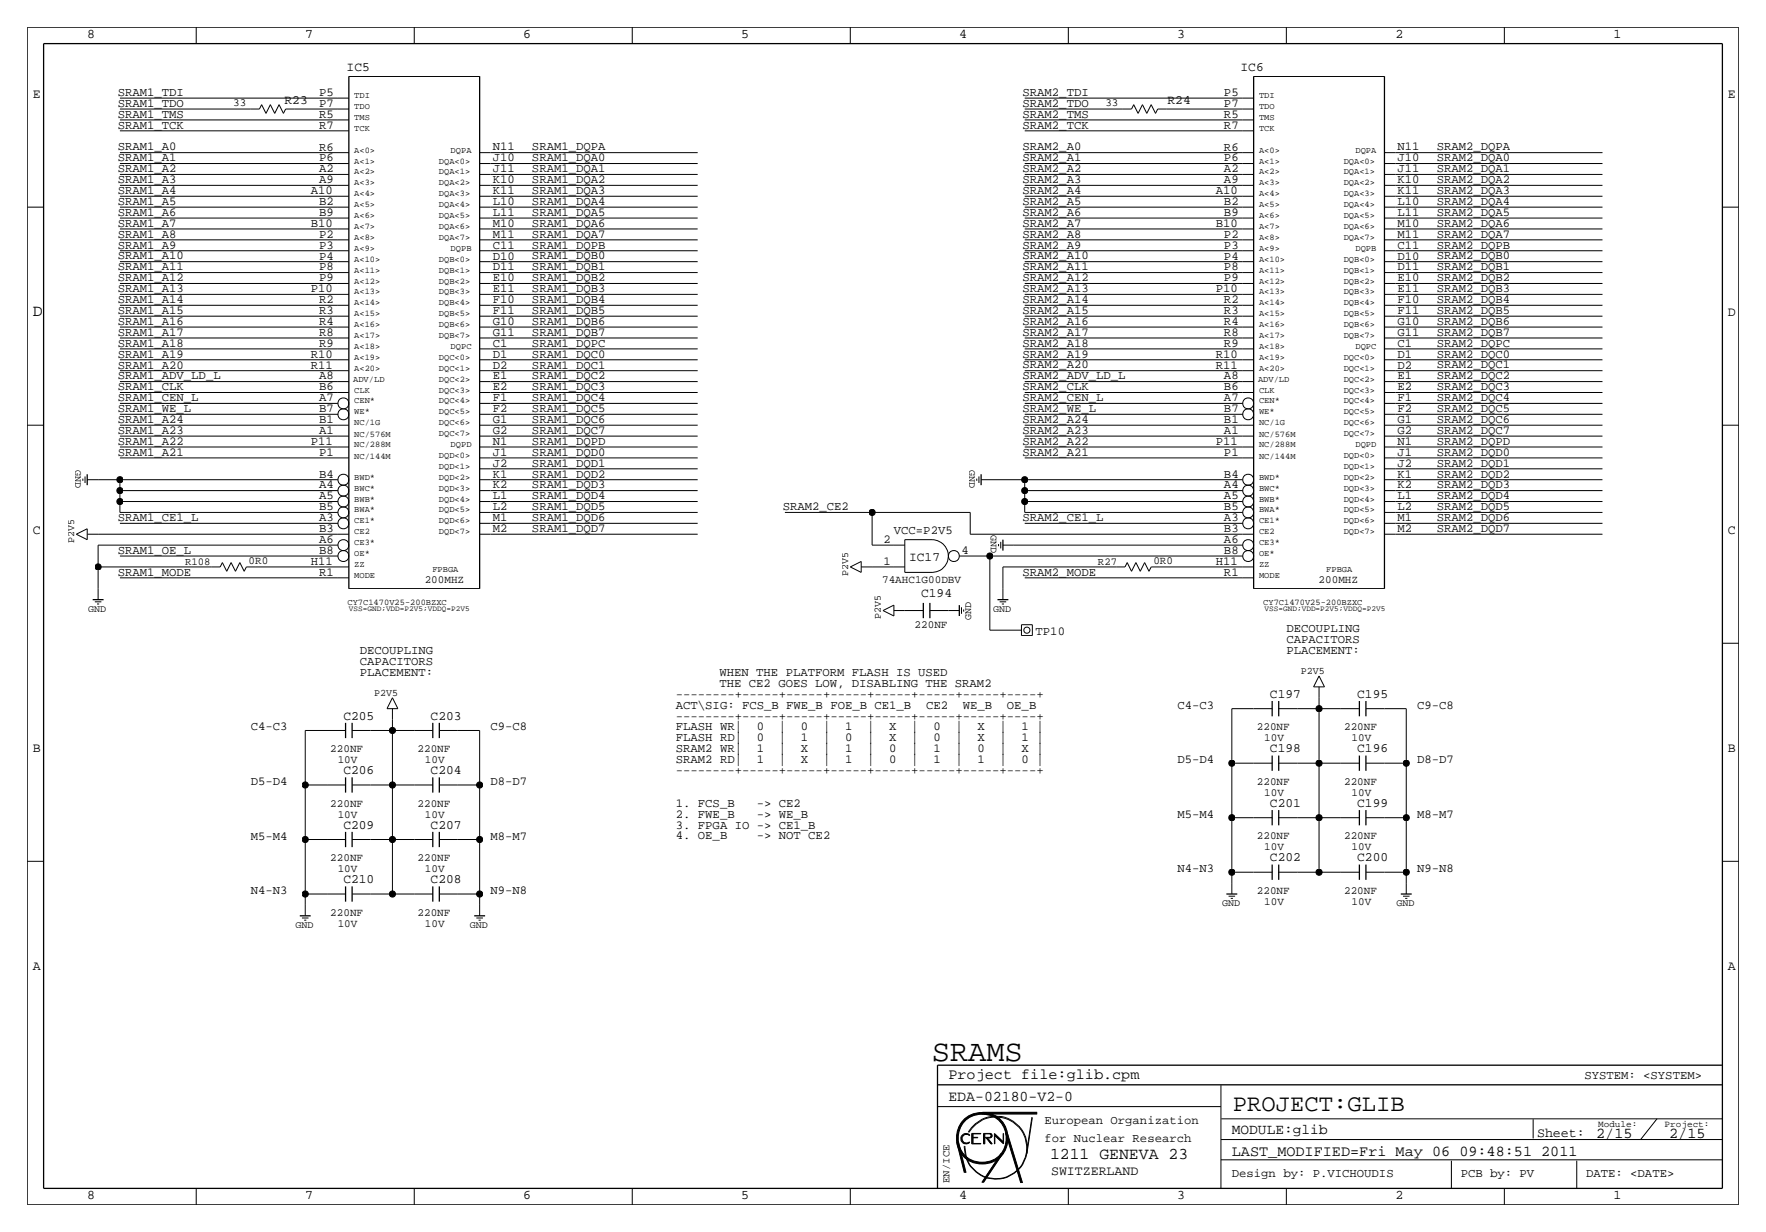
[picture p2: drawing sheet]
<svg xmlns="http://www.w3.org/2000/svg" width="411mm" height="287mm" viewBox="0 0 411 287" stroke-linecap="round" stroke-linejoin="round" font-family="sans-serif">
<g fill="none" stroke="#000" stroke-width=".23">
<path d="M6.3 6.3v274.4zM6.4 6.3h398.7zM45.7 6.3v3.9zM96.5 6.3v3.9zM147.3 6.3v3.9zM198.1 6.3v3.9zM248.9 6.3v3.9zM299.7 6.3v3.9zM350.5 6.3v3.9zM405.1 6.3v274.4zM27.9 35.6h50.8zM27.9 38.1h50.8z"/>
<path d="M27.9 30.5h50.8zM27.9 25.4h30.5zM27.9 27.9h50.8zM27.9 22.9h50.8zM58.4 25.4h2.1zM61 24.4l1 2zM61 24.4l-.5 1zM63 24.4l1 2zM63 24.4l-1 2zM65 24.4l1 2zM65 24.4l-1 2zM66.5 25.4l-.5 1z"/>
<path d="M66.5 25.4h2.1zM68.6 25.4h10.1zM78.7 22.9h2.6zM78.7 25.4h2.6zM78.7 30.5h2.6zM78.7 27.9h2.6zM78.7 35.6h2.6zM78.7 38.1h2.6zM111.8 35.6h2.5zM111.8 38.1h2.5zM114.3 38.1h48.3zM114.3 35.6h48.3z"/>
<path d="M238.8 25.4h22.8zM238.8 30.5h50.8zM238.8 27.9h50.8zM238.8 38.1h50.8zM238.8 35.6h50.8zM238.8 22.9h50.8zM261.6 25.4h2.1zM264.2 24.4l1 2zM264.2 24.4l-.5 1zM266.2 24.4l1 2zM266.2 24.4l-1 2zM268.2 24.4l1 2z"/>
<path d="M268.2 24.4l-1 2zM269.7 25.4l-.5 1zM269.7 25.4h2.1zM271.8 25.4h17.8zM289.6 22.9h2.5zM289.6 25.4h2.5zM289.6 30.5h2.5zM289.6 27.9h2.5zM289.6 35.6h2.5zM289.6 38.1h2.5zM322.6 35.6h2.5zM322.6 38.1h2.5z"/>
<path d="M325.1 35.6h48.3zM325.1 38.1h48.3zM6.3 48.3h3.9zM27.9 55.9h50.8zM27.9 53.3h50.8zM27.9 50.8h50.8zM27.9 48.3h50.8zM27.9 43.2h50.8zM27.9 40.6h50.8zM27.9 58.4h50.8zM27.9 45.7h50.8zM78.7 40.6h2.6z"/>
<path d="M78.7 43.2h2.6zM78.7 45.7h2.6zM78.7 48.3h2.6zM78.7 50.8h2.6zM78.7 55.9h2.6zM78.7 53.3h2.6zM78.7 58.4h2.6zM111.8 40.6h2.5zM111.8 43.2h2.5zM111.8 48.3h2.5zM111.8 45.7h2.5zM111.8 50.8h2.5z"/>
<path d="M111.8 55.9h2.5zM111.8 53.3h2.5zM111.8 58.4h2.5zM114.3 58.4h48.3zM114.3 55.9h48.3zM114.3 53.3h48.3zM114.3 50.8h48.3zM114.3 45.7h48.3zM114.3 48.3h48.3zM114.3 43.2h48.3zM114.3 40.6h48.3zM238.8 58.4h50.8z"/>
<path d="M238.8 40.6h50.8zM238.8 43.2h50.8zM238.8 48.3h50.8zM238.8 50.8h50.8zM238.8 53.3h50.8zM238.8 45.7h50.8zM238.8 55.9h50.8zM289.6 40.6h2.5zM289.6 43.2h2.5zM289.6 45.7h2.5zM289.6 48.3h2.5zM289.6 50.8h2.5z"/>
<path d="M289.6 55.9h2.5zM289.6 53.3h2.5zM289.6 58.4h2.5zM322.6 40.6h2.5zM322.6 43.2h2.5zM322.6 48.3h2.5zM322.6 45.7h2.5zM322.6 50.8h2.5zM322.6 55.9h2.5zM322.6 53.3h2.5zM322.6 58.4h2.5zM325.1 40.6h48.3z"/>
<path d="M325.1 43.2h48.3zM325.1 48.3h48.3zM325.1 45.7h48.3zM325.1 50.8h48.3zM325.1 53.3h48.3zM325.1 55.9h48.3zM325.1 58.4h48.3zM401.3 48.3h3.8zM27.9 78.7h50.8zM27.9 76.2h50.8zM27.9 73.7h50.8zM27.9 71.1h50.8z"/>
<path d="M27.9 61h50.8zM27.9 63.5h50.8zM27.9 68.6h50.8zM27.9 66h50.8zM78.7 61h2.6zM78.7 63.5h2.6zM78.7 66h2.6zM78.7 68.6h2.6zM78.7 76.2h2.6zM78.7 73.7h2.6zM78.7 71.1h2.6zM78.7 78.7h2.6z"/>
<path d="M111.8 63.5h2.5zM111.8 61h2.5zM111.8 66h2.5zM111.8 68.6h2.5zM111.8 73.7h2.5zM111.8 76.2h2.5zM111.8 71.1h2.5zM111.8 78.7h2.5zM114.3 78.7h48.3zM114.3 73.7h48.3zM114.3 71.1h48.3zM114.3 68.6h48.3z"/>
<path d="M114.3 66h48.3zM114.3 61h48.3zM114.3 63.5h48.3zM114.3 76.2h48.3zM238.8 78.7h50.8zM238.8 73.7h50.8zM238.8 68.6h50.8zM238.8 61h50.8zM238.8 63.5h50.8zM238.8 66h50.8zM238.8 71.1h50.8zM238.8 76.2h50.8z"/>
<path d="M289.6 61h2.5zM289.6 63.5h2.5zM289.6 66h2.5zM289.6 68.6h2.5zM289.6 76.2h2.5zM289.6 73.7h2.5zM289.6 71.1h2.5zM289.6 78.7h2.5zM322.6 63.5h2.5zM322.6 61h2.5zM322.6 66h2.5zM322.6 68.6h2.5z"/>
<path d="M322.6 73.7h2.5zM322.6 76.2h2.5zM322.6 71.1h2.5zM322.6 78.7h2.5zM325.1 76.2h48.3zM325.1 63.5h48.3zM325.1 61h48.3zM325.1 66h48.3zM325.1 68.6h48.3zM325.1 71.1h48.3zM325.1 73.7h48.3zM325.1 78.7h48.3z"/>
<path d="M6.3 99.1h3.9zM27.9 96.5h50.8zM27.9 88.9h50.8zM27.9 83.8h50.8zM27.9 99.1h50.8zM27.9 86.4h50.8zM27.9 94h50.8zM27.9 81.3h50.8zM27.9 91.4h50.8zM78.7 81.3h2.6zM78.7 83.8h2.6zM78.7 86.4h2.6z"/>
<path d="M78.7 88.9h2.6zM78.7 91.4h2.6zM78.7 99.1h2.6zM111.8 81.3h2.5zM111.8 83.8h2.5zM111.8 86.4h2.5zM111.8 88.9h2.5zM111.8 96.5h2.5zM111.8 94h2.5zM111.8 91.4h2.5zM111.8 99.1h2.5zM114.3 99.1h48.3z"/>
<path d="M114.3 96.5h48.3zM114.3 94h48.3zM114.3 91.4h48.3zM114.3 88.9h48.3zM114.3 86.4h48.3zM114.3 83.8h48.3zM114.3 81.3h48.3zM238.8 99.1h50.8zM238.8 83.8h50.8zM238.8 96.5h50.8zM238.8 86.4h50.8zM238.8 88.9h50.8z"/>
<path d="M238.8 91.4h50.8zM238.8 94h50.8zM238.8 81.3h50.8zM289.6 81.3h2.5zM289.6 83.8h2.5zM289.6 86.4h2.5zM289.6 88.9h2.5zM289.6 91.4h2.5zM289.6 99.1h2.5zM322.6 81.3h2.5zM322.6 83.8h2.5zM322.6 86.4h2.5z"/>
<path d="M322.6 88.9h2.5zM322.6 96.5h2.5zM322.6 94h2.5zM322.6 91.4h2.5zM322.6 99.1h2.5zM325.1 81.3h48.3zM325.1 83.8h48.3zM325.1 86.4h48.3zM325.1 88.9h48.3zM325.1 91.4h48.3zM325.1 94h48.3zM325.1 96.5h48.3z"/>
<path d="M325.1 99.1h48.3zM401.3 99.1h3.8zM19.3 111.5v.5zM19.8 111v1.5zM20.3 111.8h2.6zM22.9 111.8h5zM27.9 111.8h50.8zM27.9 111.8v2.5zM27.9 114.3h50.8zM27.9 114.3v2.5zM27.9 116.8h50.8zM27.9 116.8v2.6z"/>
<path d="M27.9 119.4h50.8zM27.9 106.7h50.8zM27.9 104.1h50.8zM27.9 101.6h50.8zM78.7 101.6h2.6zM78.7 104.1h2.6zM78.7 106.7h2.6zM111.8 101.6h2.5zM111.8 109.2h2.5zM111.8 106.7h2.5zM111.8 104.1h2.5zM111.8 114.3h2.5z"/>
<path d="M111.8 111.8h2.5zM111.8 116.8h2.5zM111.8 119.4h2.5zM114.3 116.8h48.3zM114.3 109.2h48.3zM114.3 106.7h48.3zM114.3 111.8h48.3zM114.3 104.1h48.3zM114.3 101.6h48.3zM114.3 114.3h48.3zM114.3 119.4h48.3zM182.9 119.4h20.3z"/>
<path d="M203.2 119.4v7.6zM203.2 119.4h22.9zM226.1 119.4v5.1zM227.6 111.5v.5zM228.1 111v1.5zM228.6 111.8h2.5zM231.1 111.8h7.7zM238.8 111.8h50.8zM238.8 111.8v2.5zM238.8 114.3h50.8zM238.8 114.3v2.5zM238.8 116.8h50.8z"/>
<path d="M238.8 116.8v2.6zM238.8 119.4h50.8zM238.8 101.6h50.8zM238.8 104.1h50.8zM238.8 106.7h50.8zM289.6 101.6h2.5zM289.6 104.1h2.5zM289.6 106.7h2.5zM322.6 101.6h2.5zM322.6 109.2h2.5zM322.6 106.7h2.5zM322.6 104.1h2.5z"/>
<path d="M322.6 114.3h2.5zM322.6 111.8h2.5zM322.6 116.8h2.5zM322.6 119.4h2.5zM325.1 109.2h48.3zM325.1 106.7h48.3zM325.1 119.4h48.3zM325.1 114.3h48.3zM325.1 101.6h48.3zM325.1 104.1h48.3zM325.1 111.8h48.3zM325.1 116.8h48.3z"/>
<path d="M17.8 124.5l2.5 1.2zM17.8 124.5l2.5-1.3zM20.3 124.5h2.6zM20.3 123.2v2.5zM22.9 137.2v2.5zM22.9 132.1h26.4zM22.9 127v5.1zM22.9 132.1v5.1zM22.9 127h55.8zM22.9 124.5h55.8zM27.9 134.6h50.8zM27.9 129.5h50.8z"/>
<path d="M27.9 121.9h50.8zM49.3 132.1h2zM51.8 131.1l1 2zM51.8 131.1l-.5 1zM53.8 131.1l1.1 2zM53.8 131.1l-1 2zM55.9 131.1l1 2zM55.9 131.1l-1 2zM57.4 132.1l-.5 1zM57.4 132.1h2zM59.4 132.1h19.3zM78.7 124.5h2.6z"/>
<path d="M78.7 132.1h2.6zM78.7 134.6h2.6zM111.8 121.9h2.5zM111.8 124.5h2.5zM114.3 124.5h48.3zM114.3 121.9h48.3zM198.1 132.1l2.6 1.2zM198.1 132.1l2.6-1.3zM200.7 132.1h2.5zM200.7 130.8v2.5zM203.2 132.1h5.1zM203.2 127h5.1z"/>
<path d="M208.3 132.1h2.5zM208.3 127h2.5zM210.8 133.3h6.4zM210.8 125.7v7.6zM210.8 125.7h6.4zM217.2 125.7a3.8 3.8 0 0 1 3.8 3.8 3.8 3.8 0 0 1-3.8 3.8M223.5 129.5h7.1zM226.1 124.5h63.5zM230.6 129.5h59zM230.6 129.5v17.3zM232.7 126.7v.6zM233.2 126.2v1.6z"/>
<path d="M233.7 127h2.5zM233.7 137.2v2.5zM233.7 132.1v5.1zM233.7 132.1h26.4zM236.2 127h53.4zM238.8 121.9h50.8zM238.8 134.6h50.8zM260.1 132.1h2zM262.6 131.1l1.1 2zM262.6 131.1l-.5 1zM264.7 131.1l1 2zM264.7 131.1l-1 2z"/>
<path d="M266.7 131.1l1 2zM266.7 131.1l-1 2zM268.2 132.1l-.5 1zM268.2 132.1h2.1zM270.3 132.1h19.3zM289.6 124.5h2.5zM289.6 132.1h2.5zM289.6 134.6h2.5zM322.6 121.9h2.5zM322.6 124.5h2.5zM325.1 121.9h48.3zM325.1 124.5h48.3z"/>
<path d="M22.1 140.2h1.5zM22.6 140.7h.5zM205.7 142.2l2.6 1.3zM205.7 142.2l2.6-1.2zM208.3 142.2h2.5zM208.3 141v2.5zM210.8 142.2h4.3zM216.7 142.2h4.3zM221 142.2h2.5zM224 141.5v1.5zM224.5 142v.5zM230.6 146.8h6.1z"/>
<path d="M232.9 140.2h1.5zM233.4 140.7h.5zM236.7 146.8h1.3zM238 148.1h2.5zM238 145.5h2.5zM238 145.5v2.6zM240.5 145.5v2.6zM307.3 157.5l-1.2 2.5zM307.3 157.5l1.3 2.5zM401.3 149.9h3.8zM71.1 170.2h5.1zM71.1 170.2v12.7z"/>
<path d="M76.2 170.2h4.3zM82 170.2h4.4zM86.4 170.2h5zM90.2 165.1h2.5zM91.4 165.1v2.5zM91.4 162.6l-1.2 2.5zM91.4 162.6l1.3 2.5zM91.4 170.2h5.1zM91.4 167.6v2.6zM91.4 170.2v12.7zM96.5 170.2h4.3zM102.4 170.2h4.3z"/>
<path d="M106.7 170.2h5.1zM111.8 170.2v12.7zM287 177.8v12.7zM287 165.1v12.7zM287 177.8h5.1zM287 165.1h5.1zM292.1 177.8h4.3zM292.1 165.1h4.3zM297.9 177.8h4.4zM297.9 165.1h4.4zM302.3 165.1h5zM302.3 177.8h5z"/>
<path d="M306.1 160h2.5zM307.3 177.8h5.1zM307.3 160v2.6zM307.3 165.1h5.1zM307.3 162.6v2.5zM307.3 165.1v12.7zM307.3 177.8v12.7zM312.4 165.1h4.3zM312.4 177.8h4.3zM318.3 165.1h4.3zM318.3 177.8h4.3zM322.6 177.8h5.1z"/>
<path d="M322.6 165.1h5.1zM327.7 177.8v12.7zM327.7 165.1v12.7zM71.1 195.6h5.1zM71.1 182.9h5.1zM71.1 195.6v12.7zM71.1 182.9v12.7zM76.2 195.6h4.3zM76.2 182.9h4.3zM82 195.6h4.4zM82 182.9h4.4zM86.4 195.6h5z"/>
<path d="M86.4 182.9h5zM91.4 182.9h5.1zM91.4 182.9v12.7zM91.4 195.6h5.1zM91.4 195.6v12.7zM96.5 182.9h4.3zM96.5 195.6h4.3zM102.4 182.9h4.3zM102.4 195.6h4.3zM106.7 195.6h5.1zM106.7 182.9h5.1zM111.8 195.6v12.7z"/>
<path d="M111.8 182.9v12.7zM287 190.5v12.7zM287 190.5h5.1zM292.1 190.5h4.3zM297.9 190.5h4.4zM302.3 190.5h5zM307.3 190.5h5.1zM307.3 190.5v12.7zM312.4 190.5h4.3zM318.3 190.5h4.3zM322.6 190.5h5.1zM327.7 190.5v12.7z"/>
<path d="M6.3 200.7h3.9zM70.4 213.9h1.5zM70.9 214.4h.5zM71.1 210.8v2.6zM71.1 208.3h5.1zM71.1 208.3v2.5zM76.2 208.3h4.3zM82 208.3h4.4zM86.4 208.3h5zM91.4 208.3h5.1zM96.5 208.3h4.3zM102.4 208.3h4.3z"/>
<path d="M106.7 208.3h5.1zM111 213.9h1.5zM111.5 214.4h.5zM111.8 208.3v2.5zM111.8 210.8v2.6zM286.3 208.8h1.5zM286.8 209.3h.5zM287 203.2v2.5zM287 205.7v2.6zM287 203.2h5.1zM292.1 203.2h4.3zM297.9 203.2h4.4z"/>
<path d="M302.3 203.2h5zM307.3 203.2h5.1zM312.4 203.2h4.3zM318.3 203.2h4.3zM322.6 203.2h5.1zM326.9 208.8h1.5zM327.4 209.3h.5zM327.7 203.2v2.5zM327.7 205.7v2.6zM401.3 200.7h3.8zM218.4 257.8h66.1zM228.9 259.5h12.8z"/>
<path d="M228.9 259.3h12.8zM228.9 259.4h12.8zM228.9 259.1h12.8zM228.9 259.2h12.8zM284.5 252.8v24.1zM45.7 276.9v3.8zM96.5 276.9v3.8zM147.3 276.9v3.8zM198.1 276.9v3.8zM222.9 266.1l1.8 7.1zM223 266.1l1.8 7.1zM223.1 266.1l1.8 7.1z"/>
<path d="M223.2 266.1l1.8 7.1zM223.3 266.1l1.8 7.1zM225.6 263.8a7.4 7.4 0 0 1 12.1-1.1 7.4 7.4 0 0 1-3.4 11.7 7.4 7.4 0 0 1-9.6-7.4M225.8 263.8a7.2 7.2 0 0 1 11.8-.9 7.2 7.2 0 0 1-3.4 11.4 7.2 7.2 0 0 1-9.4-7.3M225.8 264.5h.2zM225.8 266.1h.2zM225.8 264.5a1.01 1.01 0 0 0-1.4 .1 1.01 1.01 0 0 0 0 1.4 1.01 1.01 0 0 0 1.4 .1M225.9 264.5a1.11 1.11 0 0 0-1.6 0 1.11 1.11 0 0 0 0 1.6 1.11 1.11 0 0 0 1.6 0M226 264.5a1.2 1.2 0 0 0-1.8-.1 1.2 1.2 0 0 0 0 1.8 1.2 1.2 0 0 0 1.8-.1M226.4 264.1v2.4zM226.4 266.5h2.1zM226.4 264.1h2.1z"/>
<path d="M226.5 264.1v2.4zM226.6 264.1v2.4zM226.7 265.1v1.3zM226.7 265.1h1.1zM226.7 264.2h1.8zM226.7 264.2v.8zM226.7 266.4h1.8zM226.7 265h1.1zM227.8 265.1h.1M228.5 266.5h.1M228.5 264.2h.1M229.2 264.1v2.4z"/>
<path d="M229.2 266.5h.3zM229.2 264.1h1.4zM229.3 264.1v2.4zM229.4 264.1v2.4zM229.5 265.1v1.4zM229.5 264.2v.8zM229.5 265h1.1zM229.5 265.1h.3zM229.5 264.2h1.1zM229.8 265.1l1.1 1.4zM229.9 265.1l1.1 1.4zM230 265.1l1.1 1.4z"/>
<path d="M230.1 265.1l1.1 1.4zM230.1 265.1h.5zM230.5 264.1a.49 .49 0 0 1 .6 .5 .49 .49 0 0 1-.6 .5M230.5 264.1a.5 .5 0 0 1 .7 .5 .5 .5 0 0 1-.7 .5 .48 .48 0 0 0 .5-.5 .48 .48 0 0 0-.5-.5zM230.6 264.2a.38 .38 0 0 1 .3 .4 .38 .38 0 0 1-.3 .4M230.9 266.5h.3zM231.7 264.1v2.4zM231.7 264.1l2 1.9zM231.8 266.5h.1M231.8 264.6l2 1.9zM231.8 264.5l1.9 1.8zM231.8 264.4l1.9 1.8z"/>
<path d="M231.8 264.3l1.9 1.8zM231.8 264.6v1.9zM233.3 268.6l-4.5 6.9zM233.4 268.6l-4.5 6.9zM233.5 268.6l-4.5 6.9zM233.6 268.6l-4.5 6.9zM233.7 264.1v1.9zM233.7 264.1h.1M233.7 268.6l-4.5 6.9zM233.8 264.1v2.4zM234.3 263.9l3.5 11.7zM234.4 263.9l3.5 11.7z"/>
<path d="M234.5 263.9l3.5 11.7zM234.6 263.9l3.6 11.7zM234.7 263.9l3.6 11.7zM240.4 260.2l-1.2 8.5zM240.5 260.3l-1.2 8.5zM248.9 276.9v3.8zM284.5 265.5h116.8zM284.5 270.2h116.8zM284.6 260.7h116.7zM299.7 276.9v3.8zM338.2 270.4v6.5zM350.5 276.9v3.8z"/>
<path d="M357.2 260.8v4.4zM367.4 270.4v6.5zM386.1 260.7l-3.8 4.8zM6.4 280.7h398.7z"/>
<circle cx="80" cy="94" r="1.28"/>
<circle cx="80" cy="96.5" r="1.28"/>
<circle cx="290.8" cy="96.5" r="1.28"/>
<circle cx="290.8" cy="94" r="1.28"/>
<circle cx="80" cy="116.9" r="1.28"/>
<circle cx="80" cy="114.3" r="1.28"/>
<circle cx="80" cy="111.8" r="1.28"/>
<circle cx="80" cy="119.4" r="1.28"/>
<circle cx="290.8" cy="111.8" r="1.28"/>
<circle cx="290.8" cy="114.3" r="1.28"/>
<circle cx="290.8" cy="119.4" r="1.28"/>
<circle cx="290.8" cy="116.9" r="1.28"/>
<circle cx="80" cy="127" r="1.28"/>
<circle cx="80" cy="121.9" r="1.28"/>
<circle cx="80" cy="129.6" r="1.28"/>
<circle cx="222.2" cy="129.6" r="1.28"/>
<circle cx="290.8" cy="129.6" r="1.28"/>
<circle cx="290.8" cy="121.9" r="1.28"/>
<circle cx="290.8" cy="127" r="1.28"/>
<circle cx="239.3" cy="146.8" r=".72"/>
<circle cx="228.8" cy="265.2" r="6"/>
<circle cx="228.8" cy="265.2" r="5.9"/>
<circle cx="228.8" cy="265.2" r="5.8"/>
<circle cx="228.8" cy="265.2" r="5.7"/>
<circle cx="228.8" cy="265.2" r="5.6"/>
</g>
<g fill="#000" stroke="#000" stroke-width=".23">
<circle cx="27.9" cy="114.3" r=".72"/>
<circle cx="27.9" cy="116.8" r=".72"/>
<circle cx="27.9" cy="111.8" r=".72"/>
<circle cx="203.2" cy="119.4" r=".72"/>
<circle cx="238.8" cy="111.8" r=".72"/>
<circle cx="238.8" cy="116.8" r=".72"/>
<circle cx="238.8" cy="114.3" r=".72"/>
<circle cx="22.9" cy="132.1" r=".72"/>
<circle cx="230.6" cy="129.5" r=".72"/>
<circle cx="91.4" cy="170.2" r=".72"/>
<circle cx="287" cy="177.8" r=".72"/>
<circle cx="307.3" cy="177.8" r=".72"/>
<circle cx="307.3" cy="165.1" r=".72"/>
<circle cx="327.7" cy="177.8" r=".72"/>
<circle cx="71.1" cy="195.6" r=".72"/>
<circle cx="71.1" cy="182.9" r=".72"/>
<circle cx="91.4" cy="182.9" r=".72"/>
<circle cx="91.4" cy="195.6" r=".72"/>
<circle cx="111.8" cy="182.9" r=".72"/>
<circle cx="111.8" cy="195.6" r=".72"/>
<circle cx="287" cy="190.5" r=".72"/>
<circle cx="307.3" cy="190.5" r=".72"/>
<circle cx="327.7" cy="190.5" r=".72"/>
<circle cx="71.1" cy="208.3" r=".72"/>
<circle cx="91.4" cy="208.3" r=".72"/>
<circle cx="111.8" cy="208.3" r=".72"/>
<circle cx="287" cy="203.2" r=".72"/>
<circle cx="307.3" cy="203.2" r=".72"/>
<circle cx="327.7" cy="203.2" r=".72"/>
</g>
<g fill="none" stroke="#000" stroke-width=".3">
<path d="M10.2 10.2h391.1zM10.2 10.2v266.7zM81.3 17.8v119.4zM81.3 17.8h30.5zM111.8 17.8v119.4zM292.1 17.8v119.4zM292.1 17.8h30.5zM322.6 17.8v119.4zM401.3 10.2v266.7zM20.3 110.5v2.5zM228.6 110.5v2.5zM21.6 139.7h2.5z"/>
<path d="M81.3 137.2h30.5zM232.4 139.7h2.5zM233.7 125.7v2.6zM292.1 137.2h30.5zM215.1 140.5v3.5zM216.7 140.5v3.5zM223.5 141v2.5zM80.5 168.4v3.6zM82 168.4v3.6zM100.8 168.4v3.6zM102.4 168.4v3.6zM296.4 176v3.6z"/>
<path d="M296.4 163.3v3.6zM297.9 176v3.6zM297.9 163.3v3.6zM316.7 163.3v3.6zM316.7 176v3.6zM318.3 163.3v3.6zM318.3 176v3.6zM80.5 193.8v3.6zM80.5 181.1v3.6zM82 193.8v3.6zM82 181.1v3.6zM100.8 181.1v3.6z"/>
<path d="M100.8 193.8v3.6zM102.4 181.1v3.6zM102.4 193.8v3.6zM296.4 188.7v3.6zM297.9 188.7v3.6zM316.7 188.7v3.6zM318.3 188.7v3.6zM69.8 213.4h2.6zM80.5 206.5v3.6zM82 206.5v3.6zM100.8 206.5v3.6zM102.4 206.5v3.6z"/>
<path d="M110.5 213.4h2.5zM285.7 208.3h2.6zM296.4 201.4v3.6zM297.9 201.4v3.6zM316.7 201.4v3.6zM318.3 201.4v3.6zM326.4 208.3h2.5zM218.4 252.7h182.9zM218.4 248.2h182.9zM218.4 248.2v28.7zM10.2 276.9h391.1z"/>
</g>
<text font-size="7.1" x="217.1" y="247.2">SRAMS</text>
<text font-size="5.6" x="287.3" y="258.8">PROJECT:GLIB</text>
<g font-size="3.8">
<text x="7.6" y="73.7">D</text>
<text x="244.7" y="270">1211 GENEVA 23</text>
</g>
<g font-size="3.5">
<text x="221" y="251.5">Project file:glib.cpm</text>
<text x="221" y="256.5">EDA-02180-V2-0</text>
<text x="287" y="269.2">LAST_MODIFIED=Fri May 06 09:48:51 2011</text>
<text x="371.9" y="265.2">2/15</text>
<text x="388.9" y="265.2">2/15</text>
</g>
<text font-size="3.4" x="287" y="264.2">MODULE:glib</text>
<g font-size="3.1">
<text x="20.3" y="8.9">8</text>
<text x="71.1" y="8.9">7</text>
<text x="121.9" y="8.9">6</text>
<text x="172.7" y="8.9">5</text>
<text x="223.5" y="8.9">4</text>
<text x="274.3" y="8.9">3</text>
<text x="325.1" y="8.9">2</text>
<text x="375.9" y="8.9">1</text>
<text x="7.6" y="22.9">E</text>
<text x="402.6" y="22.9">E</text>
<text x="402.6" y="73.7">D</text>
<text x="7.6" y="124.5">C</text>
<text x="402.6" y="124.5">C</text>
<text x="7.6" y="175.3">B</text>
<text x="402.6" y="175.3">B</text>
<text x="7.6" y="226.1">A</text>
<text x="402.6" y="226.1">A</text>
<text x="358.1" y="264.9">Sheet:</text>
<text x="244.9" y="273.8">SWITZERLAND</text>
<text x="20.3" y="279.4">8</text>
<text x="71.1" y="279.4">7</text>
<text x="121.9" y="279.4">6</text>
<text x="172.7" y="279.4">5</text>
<text x="223.5" y="279.4">4</text>
<text x="274.3" y="279.4">3</text>
<text x="325.1" y="279.4">2</text>
<text x="375.9" y="279.4">1</text>
</g>
<g font-size="3">
<text x="80.8" y="16.5">IC5</text>
<text x="289.1" y="16.5">IC6</text>
<text x="66.3" y="24.3">R23</text>
<text x="272" y="24.3">R24</text>
<text x="211.8" y="130.8">IC17</text>
<text x="214.6" y="139.2">C194</text>
<text x="80" y="167.6">C205</text>
<text x="100.3" y="167.6">C203</text>
<text x="295.9" y="162.6">C197</text>
<text x="316.2" y="162.6">C195</text>
<text x="295.9" y="175.3">C198</text>
<text x="316.2" y="175.3">C196</text>
<text x="80" y="180.3">C206</text>
<text x="100.3" y="180.3">C204</text>
<text x="295.9" y="188">C201</text>
<text x="316.2" y="188">C199</text>
<text x="80" y="193">C209</text>
<text x="100.3" y="193">C207</text>
<text x="295.9" y="200.7">C202</text>
<text x="316.2" y="200.7">C200</text>
<text x="80" y="205.7">C210</text>
<text x="100.3" y="205.7">C208</text>
</g>
<g font-size="2.9">
<text x="27.4" y="22.4">SRAM1_TDI</text>
<text x="74.4" y="22.4">P5</text>
<text x="238.3" y="22.4">SRAM2_TDI</text>
<text x="285.2" y="22.4">P5</text>
<text x="27.4" y="24.9">SRAM1_TDO</text>
<text x="27.4" y="27.4">SRAM1_TMS</text>
<text x="27.4" y="30">SRAM1_TCK</text>
<text x="74.4" y="27.4">R5</text>
<text x="74.4" y="24.9">P7</text>
<text x="74.4" y="30">R7</text>
<text x="238.3" y="24.9">SRAM2_TDO</text>
<text x="238.3" y="27.4">SRAM2_TMS</text>
<text x="238.3" y="30">SRAM2_TCK</text>
<text x="285.2" y="27.4">R5</text>
<text x="285.2" y="24.9">P7</text>
<text x="285.2" y="30">R7</text>
<text x="27.4" y="35.1">SRAM1_A0</text>
<text x="74.4" y="35.1">R6</text>
<text x="114.8" y="35.1">N11</text>
<text x="124" y="35.1">SRAM1_DQPA</text>
<text x="238.3" y="35.1">SRAM2_A0</text>
<text x="285.2" y="35.1">R6</text>
<text x="325.6" y="35.1">N11</text>
<text x="334.8" y="35.1">SRAM2_DQPA</text>
<text x="27.4" y="37.6">SRAM1_A1</text>
<text x="27.4" y="40.1">SRAM1_A2</text>
<text x="74.4" y="40.1">A2</text>
<text x="74.4" y="37.6">P6</text>
<text x="114.8" y="40.1">J11</text>
<text x="114.8" y="37.6">J10</text>
<text x="124" y="37.6">SRAM1_DQA0</text>
<text x="124" y="40.1">SRAM1_DQA1</text>
<text x="238.3" y="37.6">SRAM2_A1</text>
<text x="238.3" y="40.1">SRAM2_A2</text>
<text x="285.2" y="40.1">A2</text>
<text x="285.2" y="37.6">P6</text>
<text x="325.6" y="40.1">J11</text>
<text x="325.6" y="37.6">J10</text>
<text x="334.8" y="37.6">SRAM2_DQA0</text>
<text x="334.8" y="40.1">SRAM2_DQA1</text>
<text x="27.4" y="42.7">SRAM1_A3</text>
<text x="27.4" y="47.7">SRAM1_A5</text>
<text x="27.4" y="45.2">SRAM1_A4</text>
<text x="72.4" y="45.2">A10</text>
<text x="74.4" y="47.8">B2</text>
<text x="74.4" y="42.7">A9</text>
<text x="114.8" y="47.8">L10</text>
<text x="114.8" y="45.2">K11</text>
<text x="114.8" y="42.7">K10</text>
<text x="124" y="42.7">SRAM1_DQA2</text>
<text x="124" y="47.8">SRAM1_DQA4</text>
<text x="124" y="45.2">SRAM1_DQA3</text>
<text x="238.3" y="42.7">SRAM2_A3</text>
<text x="238.3" y="47.8">SRAM2_A5</text>
<text x="238.3" y="45.2">SRAM2_A4</text>
<text x="283.3" y="45.2">A10</text>
<text x="285.2" y="47.8">B2</text>
<text x="285.2" y="42.7">A9</text>
<text x="325.6" y="47.8">L10</text>
<text x="325.6" y="45.2">K11</text>
<text x="325.6" y="42.7">K10</text>
<text x="334.8" y="42.7">SRAM2_DQA2</text>
<text x="334.8" y="47.8">SRAM2_DQA4</text>
<text x="334.8" y="45.2">SRAM2_DQA3</text>
<text x="27.4" y="52.8">SRAM1_A7</text>
<text x="27.4" y="50.3">SRAM1_A6</text>
<text x="72.4" y="52.8">B10</text>
<text x="74.4" y="50.3">B9</text>
<text x="114.8" y="52.8">M10</text>
<text x="114.8" y="50.3">L11</text>
<text x="124" y="50.3">SRAM1_DQA5</text>
<text x="124" y="52.8">SRAM1_DQA6</text>
<text x="238.3" y="50.3">SRAM2_A6</text>
<text x="238.3" y="52.8">SRAM2_A7</text>
<text x="283.3" y="52.8">B10</text>
<text x="285.2" y="50.3">B9</text>
<text x="325.6" y="52.8">M10</text>
<text x="325.6" y="50.3">L11</text>
<text x="334.8" y="50.3">SRAM2_DQA5</text>
<text x="334.8" y="52.8">SRAM2_DQA6</text>
<text x="27.4" y="57.9">SRAM1_A9</text>
<text x="27.4" y="55.4">SRAM1_A8</text>
<text x="74.4" y="57.9">P3</text>
<text x="74.4" y="55.4">P2</text>
<text x="114.8" y="57.9">C11</text>
<text x="114.8" y="55.4">M11</text>
<text x="124" y="55.4">SRAM1_DQA7</text>
<text x="124" y="57.9">SRAM1_DQPB</text>
<text x="238.3" y="57.9">SRAM2_A9</text>
<text x="238.3" y="55.4">SRAM2_A8</text>
<text x="285.2" y="57.9">P3</text>
<text x="285.2" y="55.4">P2</text>
<text x="325.6" y="57.9">C11</text>
<text x="325.6" y="55.4">M11</text>
<text x="334.8" y="55.4">SRAM2_DQA7</text>
<text x="334.8" y="57.9">SRAM2_DQPB</text>
<text x="27.4" y="65.5">SRAM1_A12</text>
<text x="27.4" y="63">SRAM1_A11</text>
<text x="27.4" y="60.4">SRAM1_A10</text>
<text x="74.4" y="65.5">P9</text>
<text x="74.4" y="63">P8</text>
<text x="74.4" y="60.5">P4</text>
<text x="114.8" y="65.5">E10</text>
<text x="114.8" y="63">D11</text>
<text x="114.8" y="60.5">D10</text>
<text x="124" y="63">SRAM1_DQB1</text>
<text x="124" y="60.5">SRAM1_DQB0</text>
<text x="124" y="65.5">SRAM1_DQB2</text>
<text x="238.3" y="65.5">SRAM2_A12</text>
<text x="238.3" y="63">SRAM2_A11</text>
<text x="238.3" y="60.5">SRAM2_A10</text>
<text x="285.2" y="65.5">P9</text>
<text x="285.2" y="63">P8</text>
<text x="285.2" y="60.5">P4</text>
<text x="325.6" y="65.5">E10</text>
<text x="325.6" y="63">D11</text>
<text x="325.6" y="60.5">D10</text>
<text x="334.8" y="63">SRAM2_DQB1</text>
<text x="334.8" y="60.4">SRAM2_DQB0</text>
<text x="334.8" y="65.5">SRAM2_DQB2</text>
<text x="27.4" y="70.6">SRAM1_A14</text>
<text x="27.4" y="68.1">SRAM1_A13</text>
<text x="72.4" y="68.1">P10</text>
<text x="74.4" y="70.6">R2</text>
<text x="114.8" y="70.6">F10</text>
<text x="114.8" y="68.1">E11</text>
<text x="124" y="68.1">SRAM1_DQB3</text>
<text x="124" y="70.6">SRAM1_DQB4</text>
<text x="238.3" y="68.1">SRAM2_A13</text>
<text x="238.3" y="70.6">SRAM2_A14</text>
<text x="283.3" y="68.1">P10</text>
<text x="285.2" y="70.6">R2</text>
<text x="325.6" y="70.6">F10</text>
<text x="325.6" y="68.1">E11</text>
<text x="334.8" y="68.1">SRAM2_DQB3</text>
<text x="334.8" y="70.6">SRAM2_DQB4</text>
<text x="27.4" y="73.2">SRAM1_A15</text>
<text x="27.4" y="75.7">SRAM1_A16</text>
<text x="74.4" y="75.7">R4</text>
<text x="74.4" y="73.2">R3</text>
<text x="114.8" y="75.7">G10</text>
<text x="114.8" y="73.2">F11</text>
<text x="124" y="75.7">SRAM1_DQB6</text>
<text x="124" y="73.2">SRAM1_DQB5</text>
<text x="238.3" y="73.1">SRAM2_A15</text>
<text x="238.3" y="75.7">SRAM2_A16</text>
<text x="285.2" y="75.7">R4</text>
<text x="285.2" y="73.2">R3</text>
<text x="325.6" y="75.7">G10</text>
<text x="325.6" y="73.2">F11</text>
<text x="334.8" y="75.7">SRAM2_DQB6</text>
<text x="334.8" y="73.1">SRAM2_DQB5</text>
<text x="27.4" y="78.2">SRAM1_A17</text>
<text x="27.4" y="80.8">SRAM1_A18</text>
<text x="27.4" y="83.3">SRAM1_A19</text>
<text x="72.4" y="83.3">R10</text>
<text x="74.4" y="80.8">R9</text>
<text x="74.4" y="78.2">R8</text>
<text x="114.8" y="80.8">C1</text>
<text x="114.8" y="83.3">D1</text>
<text x="114.8" y="78.2">G11</text>
<text x="124" y="78.2">SRAM1_DQB7</text>
<text x="124" y="80.8">SRAM1_DQPC</text>
<text x="124" y="83.3">SRAM1_DQC0</text>
<text x="238.3" y="78.2">SRAM2_A17</text>
<text x="238.3" y="80.8">SRAM2_A18</text>
<text x="238.3" y="83.3">SRAM2_A19</text>
<text x="283.3" y="83.3">R10</text>
<text x="285.2" y="80.8">R9</text>
<text x="285.2" y="78.2">R8</text>
<text x="325.6" y="80.8">C1</text>
<text x="325.6" y="83.3">D1</text>
<text x="325.6" y="78.2">G11</text>
<text x="334.8" y="78.2">SRAM2_DQB7</text>
<text x="334.8" y="80.8">SRAM2_DQPC</text>
<text x="334.8" y="83.3">SRAM2_DQC0</text>
<text x="27.4" y="85.9">SRAM1_A20</text>
<text x="27.4" y="88.4">SRAM1_ADV_LD_L</text>
<text x="72.4" y="85.9">R11</text>
<text x="74.4" y="88.4">A8</text>
<text x="114.8" y="88.4">E1</text>
<text x="114.8" y="85.9">D2</text>
<text x="124" y="85.9">SRAM1_DQC1</text>
<text x="124" y="88.4">SRAM1_DQC2</text>
<text x="238.3" y="85.8">SRAM2_A20</text>
<text x="238.3" y="88.4">SRAM2_ADV_LD_L</text>
<text x="283.3" y="85.9">R11</text>
<text x="285.2" y="88.4">A8</text>
<text x="325.6" y="88.4">E1</text>
<text x="325.6" y="85.9">D2</text>
<text x="334.8" y="85.8">SRAM2_DQC1</text>
<text x="334.8" y="88.4">SRAM2_DQC2</text>
<text x="27.4" y="90.9">SRAM1_CLK</text>
<text x="27.4" y="93.5">SRAM1_CEN_L</text>
<text x="74.4" y="90.9">B6</text>
<text x="74.4" y="93.5">A7</text>
<text x="114.8" y="93.5">F1</text>
<text x="114.8" y="90.9">E2</text>
<text x="124" y="90.9">SRAM1_DQC3</text>
<text x="124" y="93.5">SRAM1_DQC4</text>
<text x="238.3" y="90.9">SRAM2_CLK</text>
<text x="238.3" y="93.5">SRAM2_CEN_L</text>
<text x="285.2" y="90.9">B6</text>
<text x="285.2" y="93.5">A7</text>
<text x="325.6" y="93.5">F1</text>
<text x="325.6" y="90.9">E2</text>
<text x="334.8" y="90.9">SRAM2_DQC3</text>
<text x="334.8" y="93.5">SRAM2_DQC4</text>
<text x="27.4" y="101.1">SRAM1_A23</text>
<text x="27.4" y="98.6">SRAM1_A24</text>
<text x="27.4" y="96">SRAM1_WE_L</text>
<text x="74.4" y="96">B7</text>
<text x="74.4" y="101.1">A1</text>
<text x="74.4" y="98.6">B1</text>
<text x="114.8" y="101.1">G2</text>
<text x="114.8" y="98.6">G1</text>
<text x="114.8" y="96">F2</text>
<text x="124" y="96">SRAM1_DQC5</text>
<text x="124" y="101.1">SRAM1_DQC7</text>
<text x="124" y="98.6">SRAM1_DQC6</text>
<text x="238.3" y="98.6">SRAM2_A24</text>
<text x="238.3" y="96">SRAM2_WE_L</text>
<text x="238.3" y="101.1">SRAM2_A23</text>
<text x="285.2" y="96">B7</text>
<text x="285.2" y="101.1">A1</text>
<text x="285.2" y="98.6">B1</text>
<text x="325.6" y="101.1">G2</text>
<text x="325.6" y="98.6">G1</text>
<text x="325.6" y="96">F2</text>
<text x="334.8" y="96">SRAM2_DQC5</text>
<text x="334.8" y="101.1">SRAM2_DQC7</text>
<text x="334.8" y="98.6">SRAM2_DQC6</text>
<text x="27.4" y="103.6">SRAM1_A22</text>
<text x="27.4" y="106.2">SRAM1_A21</text>
<text x="72.4" y="103.6">P11</text>
<text x="74.4" y="106.2">P1</text>
<text x="114.8" y="103.6">N1</text>
<text x="114.8" y="106.2">J1</text>
<text x="124" y="103.6">SRAM1_DQPD</text>
<text x="124" y="106.2">SRAM1_DQD0</text>
<text x="238.3" y="103.6">SRAM2_A22</text>
<text x="238.3" y="106.2">SRAM2_A21</text>
<text x="283.3" y="103.6">P11</text>
<text x="285.2" y="106.2">P1</text>
<text x="325.6" y="103.6">N1</text>
<text x="325.6" y="106.2">J1</text>
<text x="334.8" y="103.6">SRAM2_DQPD</text>
<text x="334.8" y="106.2">SRAM2_DQD0</text>
<text x="74.4" y="111.3">B4</text>
<text x="74.4" y="113.8">A4</text>
<text x="114.8" y="113.8">K2</text>
<text x="114.8" y="111.3">K1</text>
<text x="114.8" y="108.7">J2</text>
<text x="124" y="113.8">SRAM1_DQD3</text>
<text x="124" y="111.2">SRAM1_DQD2</text>
<text x="124" y="108.7">SRAM1_DQD1</text>
<text x="285.2" y="111.3">B4</text>
<text x="285.2" y="113.8">A4</text>
<text x="325.6" y="113.8">K2</text>
<text x="325.6" y="111.3">K1</text>
<text x="325.6" y="108.7">J2</text>
<text x="334.8" y="113.8">SRAM2_DQD3</text>
<text x="334.8" y="111.2">SRAM2_DQD2</text>
<text x="334.8" y="108.7">SRAM2_DQD1</text>
<text x="74.4" y="116.3">A5</text>
<text x="74.4" y="118.9">B5</text>
<text x="114.8" y="118.9">L2</text>
<text x="114.8" y="116.3">L1</text>
<text x="124" y="118.9">SRAM1_DQD5</text>
<text x="124" y="116.3">SRAM1_DQD4</text>
<text x="182.4" y="118.9">SRAM2_CE2</text>
<text x="285.2" y="116.3">A5</text>
<text x="285.2" y="118.9">B5</text>
<text x="325.6" y="118.9">L2</text>
<text x="325.6" y="116.3">L1</text>
<text x="334.8" y="118.9">SRAM2_DQD5</text>
<text x="334.8" y="116.3">SRAM2_DQD4</text>
<text x="27.4" y="121.4">SRAM1_CE1_L</text>
<text x="74.4" y="124">B3</text>
<text x="74.4" y="121.4">A3</text>
<text x="114.8" y="124">M2</text>
<text x="114.8" y="121.4">M1</text>
<text x="124" y="121.4">SRAM1_DQD6</text>
<text x="124" y="124">SRAM1_DQD7</text>
<text x="208.3" y="124.5">VCC=P2V5</text>
<text x="238.3" y="121.4">SRAM2_CE1_L</text>
<text x="285.2" y="124">B3</text>
<text x="285.2" y="121.4">A3</text>
<text x="325.6" y="124">M2</text>
<text x="325.6" y="121.4">M1</text>
<text x="334.8" y="121.4">SRAM2_DQD6</text>
<text x="334.8" y="124">SRAM2_DQD7</text>
<text x="27.4" y="129">SRAM1_OE_L</text>
<text x="72.4" y="131.6">H11</text>
<text x="74.4" y="129">B8</text>
<text x="74.4" y="126.5">A6</text>
<text x="205.8" y="131.6">1</text>
<text x="205.8" y="126.5">2</text>
<text x="224" y="129">4</text>
<text x="283.3" y="131.6">H11</text>
<text x="285.2" y="129">B8</text>
<text x="285.2" y="126.5">A6</text>
<text x="27.4" y="134.1">SRAM1_MODE</text>
<text x="74.4" y="134.1">R1</text>
<text x="238.3" y="134.1">SRAM2_MODE</text>
<text x="285.2" y="134.1">R1</text>
<text x="241.3" y="147.8">TP10</text>
<text x="299.7" y="147.3">DECOUPLING</text>
<text x="299.7" y="149.9">CAPACITORS</text>
<text x="83.8" y="152.4">DECOUPLING</text>
<text x="83.8" y="154.9">CAPACITORS</text>
<text x="299.7" y="152.4">PLACEMENT:</text>
<text x="83.8" y="157.5">PLACEMENT:</text>
<text x="167.6" y="157.5">WHEN THE PLATFORM FLASH IS USED</text>
<text x="167.6" y="160">THE CE2 GOES LOW, DISABLING THE SRAM2</text>
<text x="157.5" y="162.6">--------+-----+-----+-----+-----+-----+-----+----+</text>
<text x="157.5" y="167.6">--------+-----+-----+-----+-----+-----+-----+----+</text>
<text x="157.5" y="165.1">ACT\SIG: FCS_B FWE_B FOE_B CE1_B</text>
<text x="215.8" y="165.1">CE2</text>
<text x="224.3" y="165.1">WE_B</text>
<text x="234.6" y="165.1">OE_B</text>
<text x="274.3" y="165.1">C4-C3</text>
<text x="330.2" y="165.1">C9-C8</text>
<text x="58.4" y="170.2">C4-C3</text>
<text x="114.3" y="170.2">C9-C8</text>
<text x="157.5" y="172.7">FLASH RD|</text>
<text x="157.5" y="170.2">FLASH WR|</text>
<text x="176.3" y="172.7">0</text>
<text x="176.3" y="170.2">0</text>
<text x="181.5" y="172.7">|</text>
<text x="181.5" y="170.2">|</text>
<text x="186.6" y="172.7">1</text>
<text x="186.6" y="170.2">0</text>
<text x="191.8" y="172.7">|</text>
<text x="191.8" y="170.2">|</text>
<text x="196.9" y="172.7">0</text>
<text x="196.9" y="170.2">1</text>
<text x="202" y="172.7">|</text>
<text x="202" y="170.2">|</text>
<text x="207.2" y="172.7">X</text>
<text x="207.2" y="170.2">X</text>
<text x="212.3" y="172.7">|</text>
<text x="212.3" y="170.2">|</text>
<text x="217.5" y="172.7">0</text>
<text x="217.5" y="170.2">0</text>
<text x="222.6" y="172.7">|</text>
<text x="222.6" y="170.2">|</text>
<text x="227.8" y="172.7">X</text>
<text x="227.8" y="170.2">X</text>
<text x="232.9" y="172.7">|</text>
<text x="232.9" y="170.2">|</text>
<text x="238" y="172.7">1 |</text>
<text x="238" y="170.2">1 |</text>
<text x="157.5" y="175.3">SRAM2 WR|</text>
<text x="157.5" y="177.8">SRAM2 RD|</text>
<text x="176.3" y="175.3">1</text>
<text x="176.3" y="177.8">1</text>
<text x="181.5" y="175.3">|</text>
<text x="181.5" y="177.8">|</text>
<text x="186.6" y="175.3">X</text>
<text x="186.6" y="177.8">X</text>
<text x="191.8" y="175.3">|</text>
<text x="191.8" y="177.8">|</text>
<text x="196.9" y="175.3">1</text>
<text x="196.9" y="177.8">1</text>
<text x="202" y="175.3">|</text>
<text x="202.1" y="177.8">|</text>
<text x="207.2" y="175.3">0</text>
<text x="207.2" y="177.8">0</text>
<text x="212.3" y="175.3">|</text>
<text x="212.3" y="177.8">|</text>
<text x="217.5" y="175.3">1</text>
<text x="217.5" y="177.8">1</text>
<text x="222.6" y="175.3">|</text>
<text x="222.6" y="177.8">|</text>
<text x="227.8" y="175.3">0</text>
<text x="227.8" y="177.8">1</text>
<text x="232.9" y="175.3">|</text>
<text x="232.9" y="177.8">|</text>
<text x="238" y="175.3">X |</text>
<text x="238" y="177.8">0 |</text>
<text x="274.3" y="177.8">D5-D4</text>
<text x="330.2" y="177.8">D8-D7</text>
<text x="58.4" y="182.9">D5-D4</text>
<text x="114.3" y="182.9">D8-D7</text>
<text x="157.5" y="180.3">--------+-----+-----+-----+-----+-----+-----+----+</text>
<text x="157.5" y="188">1. FCS_B</text>
<text x="157.5" y="190.5">2. FWE_B</text>
<text x="176.3" y="188">-&gt; CE2</text>
<text x="176.3" y="190.5">-&gt; WE_B</text>
<text x="274.3" y="190.5">M5-M4</text>
<text x="330.2" y="190.5">M8-M7</text>
<text x="58.4" y="195.6">M5-M4</text>
<text x="114.3" y="195.6">M8-M7</text>
<text x="157.5" y="193">3. FPGA IO -&gt; CE1_B</text>
<text x="157.5" y="195.6">4. OE_B</text>
<text x="176.3" y="195.6">-&gt; NOT CE2</text>
<text x="274.3" y="203.2">N4-N3</text>
<text x="330.2" y="203.2">N9-N8</text>
<text x="58.4" y="208.3">N4-N3</text>
<text x="114.3" y="208.3">N9-N8</text>
<text x="369.2" y="251.5">SYSTEM: &lt;SYSTEM&gt;</text>
<text x="243.3" y="261.9">European Organization</text>
<text x="243.3" y="265.9">for Nuclear Research</text>
<text x="287" y="274.3">Design by: P.VICHOUDIS</text>
<text x="340.4" y="274.3">PCB by: PV</text>
<text x="369.6" y="274.3">DATE: &lt;DATE&gt;</text>
</g>
<g font-size="2.6">
<text x="54.4" y="24.7">33</text>
<text x="257.6" y="24.7">33</text>
<text x="57.9" y="131.4">0R0</text>
<text x="268.7" y="131.4">0R0</text>
<text x="99" y="135.9">200MHZ</text>
<text x="205.5" y="135.9">74AHC1G00DBV</text>
<text x="307.2" y="135.9">200MHZ</text>
<text x="213.1" y="146.3">220NF</text>
<text x="292.9" y="170.2">220NF</text>
<text x="294.6" y="172.7">10V</text>
<text x="313.2" y="170.2">220NF</text>
<text x="314.9" y="172.7">10V</text>
<text x="77" y="175.3">220NF</text>
<text x="78.7" y="177.8">10V</text>
<text x="97.3" y="175.3">220NF</text>
<text x="99" y="177.8">10V</text>
<text x="292.9" y="182.9">220NF</text>
<text x="294.6" y="185.4">10V</text>
<text x="313.2" y="182.9">220NF</text>
<text x="314.9" y="185.4">10V</text>
<text x="77" y="187.9">220NF</text>
<text x="78.7" y="190.5">10V</text>
<text x="97.3" y="188">220NF</text>
<text x="99" y="190.5">10V</text>
<text x="292.9" y="195.6">220NF</text>
<text x="313.2" y="195.6">220NF</text>
<text x="77" y="200.6">220NF</text>
<text x="78.7" y="203.2">10V</text>
<text x="97.3" y="200.7">220NF</text>
<text x="99" y="203.2">10V</text>
<text x="294.6" y="198.1">10V</text>
<text x="314.9" y="198.1">10V</text>
<text x="292.9" y="208.3">220NF</text>
<text x="313.2" y="208.3">220NF</text>
<text x="77" y="213.3">220NF</text>
<text x="78.7" y="215.9">10V</text>
<text x="97.3" y="213.3">220NF</text>
<text x="99" y="215.9">10V</text>
<text x="294.6" y="210.8">10V</text>
<text x="314.9" y="210.8">10V</text>
</g>
<g font-size="2.5">
<text x="43.1" y="131.5">R108</text>
<text x="255.8" y="131.5">R27</text>
<text x="221.2" y="275.6" transform="rotate(-90 221.2 275.6)">EN/ICE</text>
</g>
<g font-size="2.3">
<text x="17.5" y="109.5" transform="rotate(90 17.5 109.5)">GND</text>
<text x="225.8" y="109.5" transform="rotate(90 225.8 109.5)">GND</text>
<text x="230.9" y="124.7" transform="rotate(90 230.9 124.7)">GND</text>
<text x="17.3" y="126.5" transform="rotate(-90 17.3 126.5)">P2V5</text>
<text x="197.6" y="134.1" transform="rotate(-90 197.6 134.1)">P2V5</text>
<text x="20.6" y="142.5">GND</text>
<text x="231.4" y="142.5">GND</text>
<text x="205.2" y="144.3" transform="rotate(-90 205.2 144.3)">P2V5</text>
<text x="226.3" y="144.5" transform="rotate(-90 226.3 144.5)">GND</text>
<text x="303.1" y="157">P2V5</text>
<text x="87.2" y="162.1">P2V5</text>
<text x="284.7" y="211.1">GND</text>
<text x="325.4" y="211.1">GND</text>
<text x="68.8" y="216.2">GND</text>
<text x="109.5" y="216.2">GND</text>
</g>
<g font-size="2.2">
<text x="372.4" y="262.6">Module:</text>
<text x="387.9" y="262.6">Project:</text>
</g>
<g font-size="2">
<text x="82.5" y="22.9">TDI</text>
<text x="293.4" y="22.9">TDI</text>
<text x="82.5" y="25.4">TDO</text>
<text x="82.5" y="28">TMS</text>
<text x="293.4" y="25.4">TDO</text>
<text x="293.4" y="28">TMS</text>
<text x="82.5" y="30.5">TCK</text>
<text x="82.5" y="35.6">A&lt;0&gt;</text>
<text x="105" y="35.6">DQPA</text>
<text x="293.4" y="30.5">TCK</text>
<text x="293.4" y="35.6">A&lt;0&gt;</text>
<text x="315.8" y="35.6">DQPA</text>
<text x="82.5" y="38.1">A&lt;1&gt;</text>
<text x="82.5" y="40.6">A&lt;2&gt;</text>
<text x="102.3" y="38.1">DQA&lt;0&gt;</text>
<text x="102.3" y="40.6">DQA&lt;1&gt;</text>
<text x="293.4" y="38.1">A&lt;1&gt;</text>
<text x="293.4" y="40.6">A&lt;2&gt;</text>
<text x="313.1" y="38.1">DQA&lt;0&gt;</text>
<text x="313.1" y="40.6">DQA&lt;1&gt;</text>
<text x="82.5" y="43.2">A&lt;3&gt;</text>
<text x="82.5" y="45.7">A&lt;4&gt;</text>
<text x="102.3" y="43.2">DQA&lt;2&gt;</text>
<text x="102.3" y="45.7">DQA&lt;3&gt;</text>
<text x="293.4" y="43.2">A&lt;3&gt;</text>
<text x="293.4" y="45.7">A&lt;4&gt;</text>
<text x="313.1" y="43.2">DQA&lt;2&gt;</text>
<text x="313.1" y="45.7">DQA&lt;3&gt;</text>
<text x="82.5" y="48.3">A&lt;5&gt;</text>
<text x="82.5" y="50.8">A&lt;6&gt;</text>
<text x="82.5" y="53.3">A&lt;7&gt;</text>
<text x="102.3" y="48.3">DQA&lt;4&gt;</text>
<text x="102.3" y="50.8">DQA&lt;5&gt;</text>
<text x="102.3" y="53.3">DQA&lt;6&gt;</text>
<text x="293.4" y="48.3">A&lt;5&gt;</text>
<text x="293.4" y="50.8">A&lt;6&gt;</text>
<text x="293.4" y="53.3">A&lt;7&gt;</text>
<text x="313.1" y="48.3">DQA&lt;4&gt;</text>
<text x="313.1" y="50.8">DQA&lt;5&gt;</text>
<text x="313.1" y="53.3">DQA&lt;6&gt;</text>
<text x="82.5" y="58.4">A&lt;9&gt;</text>
<text x="82.5" y="55.9">A&lt;8&gt;</text>
<text x="102.3" y="55.9">DQA&lt;7&gt;</text>
<text x="105" y="58.4">DQPB</text>
<text x="293.4" y="58.4">A&lt;9&gt;</text>
<text x="293.4" y="55.9">A&lt;8&gt;</text>
<text x="313.1" y="55.9">DQA&lt;7&gt;</text>
<text x="315.8" y="58.4">DQPB</text>
<text x="82.5" y="63.5">A&lt;11&gt;</text>
<text x="82.5" y="61">A&lt;10&gt;</text>
<text x="102.3" y="63.5">DQB&lt;1&gt;</text>
<text x="102.3" y="61">DQB&lt;0&gt;</text>
<text x="293.4" y="63.5">A&lt;11&gt;</text>
<text x="293.4" y="61">A&lt;10&gt;</text>
<text x="313.1" y="63.5">DQB&lt;1&gt;</text>
<text x="313.1" y="61">DQB&lt;0&gt;</text>
<text x="82.5" y="68.6">A&lt;13&gt;</text>
<text x="82.5" y="66">A&lt;12&gt;</text>
<text x="82.5" y="71.1">A&lt;14&gt;</text>
<text x="102.3" y="66.1">DQB&lt;2&gt;</text>
<text x="102.3" y="68.6">DQB&lt;3&gt;</text>
<text x="102.3" y="71.1">DQB&lt;4&gt;</text>
<text x="293.4" y="68.6">A&lt;13&gt;</text>
<text x="293.4" y="66">A&lt;12&gt;</text>
<text x="293.4" y="71.1">A&lt;14&gt;</text>
<text x="313.1" y="66.1">DQB&lt;2&gt;</text>
<text x="313.1" y="68.6">DQB&lt;3&gt;</text>
<text x="313.1" y="71.1">DQB&lt;4&gt;</text>
<text x="82.5" y="73.7">A&lt;15&gt;</text>
<text x="82.5" y="76.2">A&lt;16&gt;</text>
<text x="102.3" y="76.2">DQB&lt;6&gt;</text>
<text x="102.3" y="73.7">DQB&lt;5&gt;</text>
<text x="293.4" y="73.7">A&lt;15&gt;</text>
<text x="293.4" y="76.2">A&lt;16&gt;</text>
<text x="313.1" y="76.2">DQB&lt;6&gt;</text>
<text x="313.1" y="73.7">DQB&lt;5&gt;</text>
<text x="82.5" y="78.7">A&lt;17&gt;</text>
<text x="82.5" y="81.3">A&lt;18&gt;</text>
<text x="82.5" y="83.8">A&lt;19&gt;</text>
<text x="102.3" y="78.7">DQB&lt;7&gt;</text>
<text x="102.3" y="83.8">DQC&lt;0&gt;</text>
<text x="105" y="81.3">DQPC</text>
<text x="293.4" y="78.7">A&lt;17&gt;</text>
<text x="293.4" y="81.3">A&lt;18&gt;</text>
<text x="293.4" y="83.8">A&lt;19&gt;</text>
<text x="313.1" y="78.7">DQB&lt;7&gt;</text>
<text x="313.1" y="83.8">DQC&lt;0&gt;</text>
<text x="315.8" y="81.3">DQPC</text>
<text x="82.3" y="88.9">ADV/LD</text>
<text x="82.5" y="86.4">A&lt;20&gt;</text>
<text x="102.3" y="86.4">DQC&lt;1&gt;</text>
<text x="102.3" y="88.9">DQC&lt;2&gt;</text>
<text x="293.1" y="88.9">ADV/LD</text>
<text x="293.4" y="86.4">A&lt;20&gt;</text>
<text x="313.1" y="86.4">DQC&lt;1&gt;</text>
<text x="313.1" y="88.9">DQC&lt;2&gt;</text>
<text x="82.5" y="91.4">CLK</text>
<text x="82.5" y="94">CEN*</text>
<text x="102.3" y="91.4">DQC&lt;3&gt;</text>
<text x="102.3" y="94">DQC&lt;4&gt;</text>
<text x="293.4" y="91.4">CLK</text>
<text x="293.4" y="94">CEN*</text>
<text x="313.1" y="91.4">DQC&lt;3&gt;</text>
<text x="313.1" y="94">DQC&lt;4&gt;</text>
<text x="82.5" y="101.9">NC/576M</text>
<text x="82.5" y="99.1">NC/1G</text>
<text x="82.5" y="96.5">WE*</text>
<text x="102.3" y="96.5">DQC&lt;5&gt;</text>
<text x="102.3" y="101.6">DQC&lt;7&gt;</text>
<text x="102.3" y="99.1">DQC&lt;6&gt;</text>
<text x="293.4" y="101.9">NC/576M</text>
<text x="293.4" y="99.1">NC/1G</text>
<text x="293.4" y="96.5">WE*</text>
<text x="313.1" y="96.5">DQC&lt;5&gt;</text>
<text x="313.1" y="101.6">DQC&lt;7&gt;</text>
<text x="313.1" y="99.1">DQC&lt;6&gt;</text>
<text x="82.5" y="104.1">NC/288M</text>
<text x="82.5" y="106.9">NC/144M</text>
<text x="102.3" y="106.7">DQD&lt;0&gt;</text>
<text x="105" y="104.1">DQPD</text>
<text x="293.4" y="104.1">NC/288M</text>
<text x="293.4" y="106.9">NC/144M</text>
<text x="313.1" y="106.7">DQD&lt;0&gt;</text>
<text x="315.8" y="104.1">DQPD</text>
<text x="82.5" y="111.8">BWD*</text>
<text x="102.3" y="111.8">DQD&lt;2&gt;</text>
<text x="102.3" y="109.2">DQD&lt;1&gt;</text>
<text x="293.4" y="111.8">BWD*</text>
<text x="313.1" y="111.8">DQD&lt;2&gt;</text>
<text x="313.1" y="109.2">DQD&lt;1&gt;</text>
<text x="82.5" y="119.4">BWA*</text>
<text x="82.5" y="116.8">BWB*</text>
<text x="82.5" y="114.3">BWC*</text>
<text x="102.3" y="119.4">DQD&lt;5&gt;</text>
<text x="102.3" y="114.3">DQD&lt;3&gt;</text>
<text x="102.3" y="116.8">DQD&lt;4&gt;</text>
<text x="293.4" y="119.4">BWA*</text>
<text x="293.4" y="116.8">BWB*</text>
<text x="293.4" y="114.3">BWC*</text>
<text x="313.1" y="119.4">DQD&lt;5&gt;</text>
<text x="313.1" y="114.3">DQD&lt;3&gt;</text>
<text x="313.1" y="116.8">DQD&lt;4&gt;</text>
<text x="82.5" y="121.9">CE1*</text>
<text x="82.5" y="124.5">CE2</text>
<text x="102.3" y="121.9">DQD&lt;6&gt;</text>
<text x="102.3" y="124.5">DQD&lt;7&gt;</text>
<text x="293.4" y="121.9">CE1*</text>
<text x="293.4" y="124.5">CE2</text>
<text x="313.1" y="121.9">DQD&lt;6&gt;</text>
<text x="313.1" y="124.5">DQD&lt;7&gt;</text>
<text x="82.5" y="127">CE3*</text>
<text x="82.5" y="129.5">OE*</text>
<text x="293.4" y="127">CE3*</text>
<text x="293.4" y="129.5">OE*</text>
<text x="82.5" y="134.6">MODE</text>
<text x="82.5" y="132.1">ZZ</text>
<text x="100.7" y="133.3">FPBGA</text>
<text x="293.4" y="134.6">MODE</text>
<text x="293.4" y="132.1">ZZ</text>
<text x="309" y="133.3">FPBGA</text>
<text x="81" y="141">CY7C1470V25-200BZXC</text>
<text x="294.3" y="141">CY7C1470V25-200BZXC</text>
</g>
<g font-size="1.8">
<text x="81.3" y="142.2">VSS=GND;VDD=P2V5;VDDQ=P2V5</text>
<text x="294.6" y="142.2">VSS=GND;VDD=P2V5;VDDQ=P2V5</text>
</g>
</svg>
